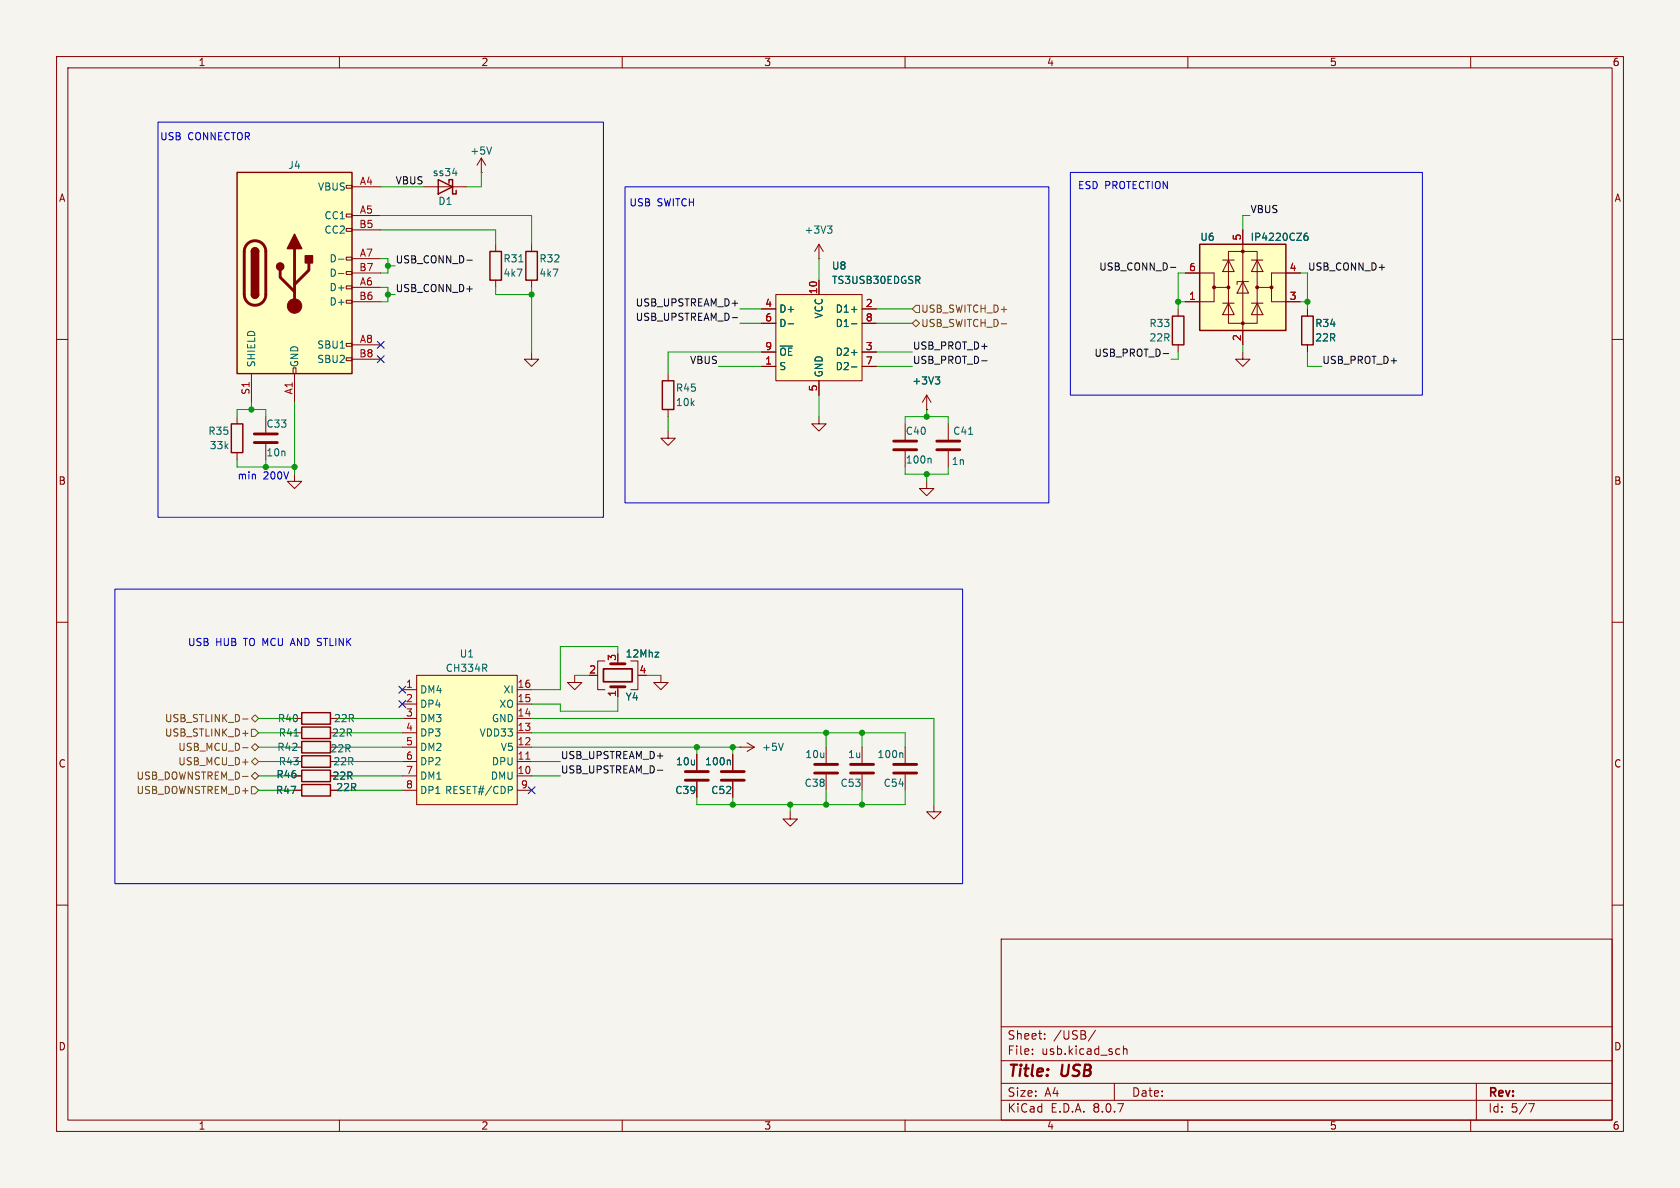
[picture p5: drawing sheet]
<svg xmlns="http://www.w3.org/2000/svg" width="297mm" height="210mm" viewBox="0 0 297 210" stroke-linecap="round" stroke-linejoin="round" font-family="sans-serif">
<path d="M0 0h297v210h-297z" fill="#f5f4ef" stroke="#f5f4ef" stroke-width=".18"/>
<g fill="none" stroke="#840000" stroke-width=".18">
<path d="M10 10h277v190h-277zM12 12h273v186h-273zM60 10v2M110 10v2M160 10v2M210 10v2M260 10v2M10 60h2M285 60h2M10 110h2M285 110h2M10 160h2"/>
<path d="M177 166h108v32h-108zM285 160h2M60 198v2M110 198v2M160 198v2M177 194.5h108M177 191.5h108M177 187.5h108M177 181.5h108M182.5 186.3v.1M182.5 185.5v.1M184.7 183.6v.1"/>
<path d="M184.7 182.8v.1M193.7 182.1l-1.3 2M197 191.5v3M197.8 185.4l.2 .1M198 186.3l-.2 .1M198.6 184.9v1.5M198.6 185.5l.2-.1 .4 .1v.9M210 198v2M260 198v2M261 191.5v6.5M270.2 195.1h1l-.6 1.5"/>
</g>
<path d="M212.1 43.2h15.2v15.2h-15.2z" fill="#ffffc2"/>
<path d="M207.3 55.9h2v5.1h-2zM212.1 43.2h15.2v15.2h-15.2zM230.1 55.9h2.1v5.1h-2.1zM117.1 67.3h2v5.1h-2zM53.3 136.1h5.1v2.1h-5.1zM53.3 128.5h5.1v2.1h-5.1zM53.3 131.1h5.1v2h-5.1zM53.3 138.7h5.1v2h-5.1zM53.3 126h5.1v2h-5.1zM53.3 133.6h5.1v2h-5.1z" fill="none" stroke="#840000" stroke-width=".25"/>
<g fill="#840000" stroke="#840000" stroke-width=".18">
<circle cx="214.6" cy="50.8" r=".25"/>
<circle cx="217.2" cy="50.8" r=".25"/>
<circle cx="219.7" cy="57.1" r=".25"/>
<circle cx="219.7" cy="44.4" r=".25"/>
<circle cx="222.2" cy="50.8" r=".25"/>
<circle cx="224.8" cy="50.8" r=".25"/>
</g>
<g fill="none" stroke="#840000" stroke-width=".18">
<path d="M144.8 45.7h.1M144.8 43.2l-.8 1.3M144.8 43.2v2.5M144.8 43.2l.7 1.3M208.3 54.6v1.3M209.5 48.3h5.1v2.5h2.6M214.6 50.8v2.5h-5.1M216.2 53.6h2M216.2 46h2M217.2 44.5h5v12.7h-5zM217.2 53.6l1 2h-2zM217.2 46l1 2h-2z"/>
<path d="M219.7 49.8l1 2h-2zM219.7 40.6v20.4M220.7 49.8h-2v.5M221.2 53.6h2.1M221.2 46h2.1M222.2 53.6l1.1 2h-2.1zM222.2 46l1.1 2h-2.1zM224.8 50.8v2.5h5.1M229.9 48.3h-5.1v2.5h-2.6M231.1 54.6v1.3M118.1 76.2v1.3h1.3l-1.3 1.2-1.3-1.2h1.3M118.1 66v1.3"/>
<path d="M118.1 72.4v1.3M144.8 73.7v1.2h1.2l-1.2 1.3-1.3-1.3h1.3M208.3 61v1.2M219.7 62.2v1.3h1.3l-1.3 1.3-1.3-1.3h1.3M231.1 61v1.2M116.8 119.4v1.3h1.3l-1.3 1.2-1.2-1.2h1.2M52.1 132.1h1.2M52.1 137.2h1.2M52.1 129.5h1.2M52.1 139.7h1.2M52.1 127h1.2M52.1 134.6h1.2"/>
<path d="M58.4 139.7h1.3M130.8 132.1h.1M130.8 132.1h2.5M132.1 131.3l1.2 .8M133.3 132.1l-1.2 .7"/>
</g>
<path d="M146.3 39.9h.8l-.4 .5M146.8 40.4l.3 .3v.3l-.3 .2M231.1 41.2l-.3 .1a.86 .86 0 0 0 0 1.2l.4-.1 .1-.5-.3-.2-.4 .1-.1 .1M52 130.1h.7M138.5 131.4l-.4 1.3" fill="none" stroke="#006464" stroke-width=".18"/>
<path d="M137.2 52.1h15.2v15.2h-15.2z" fill="#ffffc2"/>
<g fill="none" stroke="#840000" stroke-width=".18">
<path d="M94 43.2v1.3M94 49.5v1.3M134.6 54.6h2.6M134.6 57.2h2.6M137.2 52.1h15.2v15.2h-15.2zM144.8 49.5v2.6M152.4 54.6h2.5M152.4 57.2h2.5M94 62.2v1.3h1.2l-1.2 1.3-1.3-1.3h1.3M134.6 64.8h2.6M134.6 62.2h2.6M144.8 67.3v2.6"/>
<path d="M152.4 64.8h2.5M152.4 62.2h2.5M160 74.9v2.8M160 79.8v2.8M163.8 72.4h.1M163.8 69.9l-.7 1.2M163.8 69.9v2.5M163.8 69.9l.8 1.2M167.6 74.9v2.8M167.6 79.8v2.8M139.7 143.5v1.3h1.3l-1.3 1.3-1.3-1.3h1.3"/>
</g>
<path d="M139.3 57.2h1M150.5 54.7h1M150.5 57.2h1M150.5 62.3h1M150.5 64.9h1M165.3 66.6h.8l-.4 .5M165.9 67.1l.2 .2v.3l-.2 .3M171.2 76.8h.8M164.4 81l.2 .2v.7" fill="none" stroke="#006464" stroke-width=".18"/>
<path d="M158 79.5h4.1M158 78h4.1M165.6 79.5h4.1M165.6 78h4.1" fill="none" stroke="#840000" stroke-width=".51"/>
<path d="M93 44.5h2v5h-2z" fill="none" stroke="#840000" stroke-width=".25"/>
<path d="M41.9 30.5h20.3v35.5h-20.3z" fill="#ffffc2"/>
<g fill="none" stroke="#840000" stroke-width=".18">
<path d="M61.2 37.8h1v.6h-1zM61.2 32.8h1v.5h-1zM62.2 33h5.1M62.2 38.1h5.1M74.9 33h7.6M85.1 30.5h.1M85.1 27.9l.8 1.3M85.1 27.9v2.6M85.1 27.9l-.8 1.3M61.2 53.1h1v.5h-1zM61.2 50.5h1v.6h-1zM61.2 48h1v.5h-1z"/>
<path d="M61.2 45.5h1v.5h-1zM61.2 40.4h1v.5h-1zM62.2 50.8h5.1M62.2 45.7h5.1M62.2 40.6h5.1M62.2 53.3h5.1M62.2 48.3h5.1M87.6 43.2v1.3M87.6 49.5v1.3M41.9 73.7v1.2M44.4 66v5.1M47 73.7v2.8"/>
<path d="M47 78.5v2.8M51.8 65h.5v1h-.5zM52.1 66v5.1M61.2 63.2h1v.6h-1zM61.2 60.7h1v.5h-1zM62.2 61h5.1M62.2 63.5h5.1M41.9 80v1.3M52.1 83.8v1.3h1.2l-1.2 1.3-1.3-1.3h1.3M163.8 85.1v1.3h1.3l-1.3 1.2-1.2-1.2h1.2"/>
</g>
<path d="M41.9 30.5h20.3v35.5h-20.3zM77.5 31.8l2.5 1.2-2.5 1.3zM79.4 32.4v-.6h.6v2.5h.6v-.6M44.4 52.1a.64 .64 0 0 0 .7 .6 .64 .64 0 0 0 .6-.6M44.4 44.5a.64 .64 0 0 1 .7-.7 .64 .64 0 0 1 .6 .7M86.6 44.5h2v5h-2zM40.9 74.9h2v5.1h-2z" fill="none" stroke="#840000" stroke-width=".25"/>
<path d="M43.7 43.1a1.9 1.9 0 0 1 2.1-.4 1.9 1.9 0 0 1 1.2 1.8v7.6a1.91 1.91 0 0 1-1.9 1.9 1.91 1.91 0 0 1-1.9-1.9v-7.8l.2-.6zM49.5 47.8v1.2l2.6 2.6M52.1 43.9v10.2M54.6 46.5v1.3l-2.5 2.5M45 78.2h4M45 76.7h4" fill="none" stroke="#840000" stroke-width=".51"/>
<g fill="#840000" stroke="#840000" stroke-width=".25">
<path d="M44.4 52.1h1.3a.64 .64 0 0 1-.6 .6 .64 .64 0 0 1-.7-.6z"/>
<path d="M44.4 44.5h1.3v7.6h-1.3z"/>
<path d="M44.6 44a.64 .64 0 0 1 .7-.1 .64 .64 0 0 1 .4 .6h-1.3z"/>
<path d="M52.1 41.4l1.2 2.5h-2.5z"/>
<path d="M54 45.2h1.2v1.3h-1.2z"/>
<circle cx="49.5" cy="47.1" r=".63"/>
</g>
<circle cx="52.1" cy="54.1" r="1.27" fill="#840000" stroke="#840000" stroke-width=".18"/>
<path d="M80 30.6h.8M86.9 26l-.4 1.2M59.8 45.8h1M59.8 48.4h1M91.7 46.3h.8" fill="none" stroke="#006464" stroke-width=".18"/>
<path d="M73.7 119.4h17.7v22.8h-17.7z" fill="#ffffc2"/>
<g fill="none" stroke="#840000" stroke-width=".18">
<path d="M134.6 54.6h2.6M134.6 57.2h2.6M144.8 49.5v2.6M152.4 54.6h2.5M152.4 57.2h2.5M209.5 53.3h2.6M209.5 48.3h2.6M219.7 40.6v2.6M219.7 58.4v2.6M227.3 53.3h2.6M227.3 48.3h2.6M231.1 54.6v1.3"/>
<path d="M134.6 64.8h2.6M134.6 62.2h2.6M144.8 67.3v2.6M152.4 64.8h2.5M152.4 62.2h2.5M163.8 72.4h.1M231.1 61v1.2M73.7 119.4h17.7v22.8h-17.7zM101.6 119.4v1.3h1.3l-1.3 1.2-1.3-1.2h1.3M105.4 119.4h.3M106.9 116.8h-1.2v5.1h1.2M111.5 116.8h1.3v5.1h-1.3"/>
<path d="M52.1 137.2h1.2M52.1 139.7h1.2M58.4 139.7h1.3M71.1 121.9h2.6M71.1 137.2h2.6M71.1 134.6h2.6M71.1 132.1h2.6M71.1 129.5h2.6M71.1 127h2.6M71.1 124.5h2.6M71.1 139.7h2.6M91.4 121.9h2.6"/>
<path d="M91.4 137.2h2.6M91.4 134.6h2.6M91.4 132.1h2.6M91.4 129.5h2.6M91.4 127h2.6M91.4 124.5h2.6M91.4 139.7h2.6M109.2 121.4v1.8M123.2 133.4v2.7M123.2 138.2v2.8M129.5 133.4v2.7M129.5 138.2v2.8"/>
<path d="M146 132.1v2.8M146 136.9v2.8M152.4 132.1v2.8M152.4 136.9v2.8M160 132.1v2.8M160 136.9v2.8M165.1 142.2v1.3h1.3l-1.3 1.3-1.3-1.3h1.3"/>
</g>
<path d="M93 134.2h.7" fill="none" stroke="#a90000" stroke-width=".18"/>
<g fill="none" stroke="#006464" stroke-width=".18">
<path d="M139.3 57.2h1M150.5 54.7h1M150.5 57.2h1M231.1 41.2l-.3 .1a.86 .86 0 0 0 0 1.2l.4-.1 .1-.5-.3-.2-.4 .1-.1 .1M150.5 62.3h1M150.5 64.9h1M165.3 66.6h.8l-.4 .5M165.9 67.1l.2 .2v.3l-.2 .3M85.6 118.1l.5 .6M86 117.5v.5M115.8 115.3h.7l-.7 .8h.7M89.9 139h.4l.3 .3-.1 .3-.6 .1"/>
<path d="M128.9 134.4l.2 .1v.7M159.4 133.1l.2 .2v.6"/>
</g>
<path d="M107.9 117.3h2.6M107.9 121.4h2.6M121.2 136.4h4M121.2 137.9h4M127.5 136.4h4.1M127.5 137.9h4.1M144 135.1h4.1M144 136.7h4.1M150.4 135.1h4M150.4 136.7h4M158 135.1h4.1M158 136.7h4.1" fill="none" stroke="#840000" stroke-width=".51"/>
<path d="M106.7 118.2h5.1v2.3h-5.1z" fill="none" stroke="#840000" stroke-width=".3"/>
<g fill="none" stroke="#725600" stroke-width=".18">
<path d="M161.3 57.2l.6-.7 .7 .7-.7 .6zM161.9 54h.7v1.2h-.7l-.6-.6zM177 57.2h1M42.9 137.3h1M42.9 129.6h1M42.9 127.1h1M42.9 132.2h1M44.4 137.2l.7-.7 .6 .7-.6 .6zM44.4 128.9h.7l.6 .6-.6 .7h-.7zM44.4 127l.7-.6 .6 .6-.6 .6zM44.4 139.1h.7l.6 .6-.6 .6h-.7zM44.4 134.6l.7-.6 .6 .6-.6 .7z"/>
<path d="M45.1 131.4l.6 .7-.6 .6-.7-.6z"/>
</g>
<path d="M82.5 46h1M129.4 56.2h1M206.9 47.3h1M173.5 63.8h1M205.6 62.5h1M116.2 136.2h1" fill="none" stroke="#0f0f0f" stroke-width=".18"/>
<path d="M27.9 21.6h78.8v69.8h-78.8zM110.5 33h74.9v55.9h-74.9zM189.2 30.5h62.3v39.4h-62.3zM20.3 104.1h149.9v52.1h-149.9z" fill="none" stroke="#0000c2" stroke-width=".18"/>
<g fill="none" stroke="#009600" stroke-width=".18">
<path d="M67.3 38.1h26.7v5.1M67.3 33h7.6M85.1 30.5v2.5h-2.6M221 38.1h-1.3v2.5M67.3 40.6h20.3v2.6M67.3 45.7h1.3v2.6h-1.3M67.3 50.8h1.3v2.5h-1.3M68.6 52.1h1.2M68.6 47h1.2M87.6 50.8v1.3h6.4M94 50.8v11.4M130.8 57.2h3.8"/>
<path d="M130.8 54.6h3.8M144.8 45.7v3.8M154.9 57.2h6.4M154.9 54.6h6.4M208.3 53.3h1.2M209.5 48.3h-1.2v6.3M229.9 53.3h1.2M229.9 48.3h1.2v6.3M41.9 73.7v-1.3h5.1v1.3M44.4 71.1v1.3M52.1 71.1v12.7M118.1 73.7v2.5"/>
<path d="M127 64.8h7.6M134.6 62.2h-16.5v3.8M144.8 69.9v3.8M154.9 62.2h6.4M154.9 64.8h6.4M160 74.9v-1.2h7.6v1.2M163.8 72.4v1.3M208.3 62.2v1.3h-1.3M219.7 61v1.2M231.1 62.2v2.6h2.6M41.9 81.3v1.3h10.2M47 81.3v1.3"/>
<path d="M160 82.6v1.2h7.6v-1.2M163.8 83.8v1.3M101.6 119.4h2.5M109.2 115.6v-1.3h-10.1v7.6h-5.1M114.3 119.4h2.5M45.7 134.6h6.4M45.7 129.5h6.4M45.7 137.2h6.4M45.7 127h6.4M45.7 132.1h6.4M45.7 139.7h6.4M59.7 134.6h11.4"/>
<path d="M59.7 129.5h11.4M59.7 137.2h11.4M59.7 127h11.4M59.7 132.1h11.4M59.7 139.7h11.4M94 134.6h5.1M94 129.5h66v2.6M94 127h71.1v15.2M94 137.2h5.1M94 132.1h36.8M109.2 123.2v2.5h-10.1v-1.2h-5.1M123.2 132.1v1.3"/>
<path d="M129.5 132.1v1.3M146 129.5v2.6M146 139.7v2.5M152.4 129.5v2.6M152.4 139.7v2.5M160 139.7v2.5h-36.8v-1.2M129.5 141v1.2M139.7 142.2v1.3"/>
</g>
<path d="M66.7 62.9l1.2 1.2M66.7 60.4l1.2 1.2M67.9 62.9l-1.2 1.2M67.9 60.4l-1.2 1.2M70.5 123.9l1.2 1.2M70.5 121.3l1.2 1.2M71.7 123.9l-1.2 1.2M71.7 121.3l-1.2 1.2M93.4 139.1l1.2 1.2M94.6 139.1l-1.2 1.2" fill="none" stroke="#000084" stroke-width=".18"/>
<g fill="#009600" stroke="#009600" stroke-width=".18">
<circle cx="146" cy="142.2" r=".46"/>
<circle cx="139.7" cy="142.2" r=".46"/>
<circle cx="146" cy="129.5" r=".46"/>
<circle cx="152.4" cy="129.5" r=".46"/>
<circle cx="152.4" cy="142.2" r=".46"/>
<circle cx="129.5" cy="132.1" r=".46"/>
<circle cx="123.2" cy="132.1" r=".46"/>
<circle cx="68.6" cy="52.1" r=".46"/>
<circle cx="44.4" cy="72.4" r=".46"/>
<circle cx="52.1" cy="82.6" r=".46"/>
<circle cx="47" cy="82.6" r=".46"/>
<circle cx="68.6" cy="47" r=".46"/>
<circle cx="163.8" cy="83.8" r=".46"/>
<circle cx="208.3" cy="53.3" r=".46"/>
<circle cx="163.8" cy="73.7" r=".46"/>
<circle cx="231.1" cy="53.3" r=".46"/>
<circle cx="129.5" cy="142.2" r=".46"/>
<circle cx="94" cy="52.1" r=".46"/>
</g>
<g font-size="2.8" fill="#840000">
<text x="178" y="190.9">Title:</text>
<text x="187.7" y="190.9">USB</text>
</g>
<g font-size="2.1" fill="#840000">
<text x="178" y="184">Sheet:</text>
<text x="186.2" y="184">/USB/</text>
<text x="178" y="186.7">File:</text>
<text x="184.1" y="186.7">usb.kicad_sch</text>
<text x="178" y="196.9">KiCad</text>
<text x="178" y="194.1">Size:</text>
<text x="184.7" y="194.1">A4</text>
<text x="185.7" y="196.9">E.D.A.</text>
<text x="193.3" y="196.9">8.0.7</text>
<text x="200" y="194.1">Date:</text>
<text x="263" y="194.3">Rev:</text>
<text x="263" y="196.9">Id:</text>
<text x="267.1" y="196.9">5/7</text>
</g>
<g font-size="1.8" fill="#840000">
<text x="35" y="11.9">1</text>
<text x="85" y="11.9">2</text>
<text x="135" y="11.9">3</text>
<text x="185" y="11.9">4</text>
<text x="235" y="11.9">5</text>
<text x="285" y="11.9">6</text>
<text x="10.3" y="35.9">A</text>
<text x="285.3" y="35.9">A</text>
<text x="10.3" y="85.9">B</text>
<text x="285.3" y="85.9">B</text>
<text x="10.3" y="135.9">C</text>
<text x="285.3" y="135.9">C</text>
<text x="58.7" y="138">22R</text>
<text x="10.3" y="185.9">D</text>
<text x="285.3" y="185.9">D</text>
<text x="35" y="199.9">1</text>
<text x="85" y="199.9">2</text>
<text x="135" y="199.9">3</text>
<text x="185" y="199.9">4</text>
<text x="235" y="199.9">5</text>
<text x="285" y="199.9">6</text>
</g>
<g font-size="1.8" fill="#0000c2">
<text x="28.2" y="25">USB</text>
<text x="33.2" y="25">CONNECTOR</text>
<text x="190.5" y="33.6">ESD PROTECTION</text>
<text x="111.2" y="36.7">USB</text>
<text x="116.2" y="36.7">SWITCH</text>
<text x="41.9" y="84.8">min</text>
<text x="46.5" y="84.8">200V</text>
<text x="33.1" y="114.4">USB</text>
<text x="38.1" y="114.4">HUB</text>
<text x="43.2" y="114.4">TO MCU AND STLINK</text>
</g>
<g font-size="1.8" fill="#006464">
<text x="83.1" y="27.5">+5V</text>
<text x="50.9" y="30.1">J4</text>
<text x="56.1" y="33.9">VBUS</text>
<text x="76.4" y="31.3">ss34</text>
<text x="57.3" y="39">CC1</text>
<text x="57.3" y="41.5">CC2</text>
<text x="77.4" y="36.4">D1</text>
<text x="142.1" y="41.5">+3V3</text>
<text x="58.2" y="46.6">D-</text>
<text x="88.9" y="46.6">R31</text>
<text x="95.3" y="46.6">R32</text>
<text x="147" y="47.9">U8</text>
<text x="212.1" y="42.8">U6</text>
<text x="221" y="42.8">IP4220CZ6</text>
<text x="58.2" y="51.7">D+</text>
<text x="58.2" y="49.1">D-</text>
<text x="88.9" y="49.1">4k7</text>
<text x="95.3" y="49.1">4k7</text>
<text x="147" y="50.4">TS3USB30EDGSR</text>
<text x="58.2" y="54.2">D+</text>
<text x="137.7" y="55.5">D+</text>
<text x="137.7" y="58">D-</text>
<text x="145.6" y="56.4" transform="rotate(-90 145.6 56.4)">VCC</text>
<text x="147.6" y="55.5">D1+</text>
<text x="147.6" y="58">D1-</text>
<text x="203.1" y="58">R33</text>
<text x="232.4" y="58">R34</text>
<text x="45.3" y="65" transform="rotate(-90 45.3 65)">SHIELD</text>
<text x="52.9" y="65" transform="rotate(-90 52.9 65)">GND</text>
<text x="56" y="61.8">SBU1</text>
<text x="56" y="64.4">SBU2</text>
<text x="137.7" y="65.6">S</text>
<text x="137.7" y="63.1">~{OE}</text>
<text x="147.6" y="63.1">D2+</text>
<text x="147.6" y="65.6">D2-</text>
<text x="203.1" y="60.6">22R</text>
<text x="232.4" y="60.6">22R</text>
<text x="119.4" y="72">10k</text>
<text x="119.4" y="69.4">R45</text>
<text x="145.6" y="66.8" transform="rotate(-90 145.6 66.8)">GND</text>
<text x="161.2" y="68.2">+3V3</text>
<text x="36.7" y="77.1">R35</text>
<text x="47" y="75.8">C33</text>
<text x="160" y="77.1">C40</text>
<text x="168.4" y="77.1">C41</text>
<text x="37" y="79.6">33k</text>
<text x="47" y="80.9">10n</text>
<text x="160" y="82.1">100n</text>
<text x="168.2" y="82.4">1n</text>
<text x="78.7" y="119">CH334R</text>
<text x="81.2" y="116.4">U1</text>
<text x="110.5" y="116.4">12Mhz</text>
<text x="74.2" y="122.8">DM4</text>
<text x="74.2" y="125.3">DP4</text>
<text x="88.2" y="125.3">XO</text>
<text x="88.9" y="122.8">XI</text>
<text x="110.5" y="124.1">Y4</text>
<text x="49" y="127.9">R40</text>
<text x="49.2" y="130.4">R41</text>
<text x="58.6" y="130.4">22R</text>
<text x="58.9" y="127.9">22R</text>
<text x="74.2" y="127.9">DM3</text>
<text x="74.2" y="130.4">DP3</text>
<text x="84.7" y="130.4">VDD33</text>
<text x="86.9" y="127.9">GND</text>
<text x="48.8" y="137.8">R46</text>
<text x="48.9" y="132.9">R42</text>
<text x="49.2" y="135.5">R43</text>
<text x="58.3" y="133.2">22R</text>
<text x="58.8" y="135.5">22R</text>
<text x="74.2" y="132.9">DM2</text>
<text x="74.2" y="135.5">DP2</text>
<text x="86.9" y="135.5">DPU</text>
<text x="88.4" y="132.9">V5</text>
<text x="119.4" y="135.5">10u</text>
<text x="124.5" y="135.5">100n</text>
<text x="134.6" y="132.9">+5V</text>
<text x="142.3" y="134.2">10u</text>
<text x="149.8" y="134.2">1u</text>
<text x="155" y="134.2">100n</text>
<text x="48.7" y="140.6">R47</text>
<text x="59.3" y="140.1">22R</text>
<text x="74.2" y="138">DM1</text>
<text x="74.2" y="140.6">DP1 RESET#/CDP</text>
<text x="86.7" y="138">DMU</text>
<text x="119.3" y="140.6">C39</text>
<text x="125.6" y="140.6">C52</text>
<text x="142.1" y="139.3">C38</text>
<text x="148.5" y="139.3">C53</text>
<text x="156.1" y="139.3">C54</text>
</g>
<g font-size="1.8" fill="#a90000">
<text x="63.5" y="32.8">A4</text>
<text x="63.4" y="40.4">B5</text>
<text x="63.5" y="37.8">A5</text>
<text x="63.5" y="45.5">A7</text>
<text x="219.5" y="42.6" transform="rotate(-90 219.5 42.6)">5</text>
<text x="63.4" y="53.1">B6</text>
<text x="63.4" y="48">B7</text>
<text x="63.5" y="50.5">A6</text>
<text x="144.5" y="52.1" transform="rotate(-90 144.5 52.1)">10</text>
<text x="210.1" y="53.1">1</text>
<text x="210.1" y="48">6</text>
<text x="227.9" y="53.1">3</text>
<text x="227.9" y="48">4</text>
<text x="135.2" y="54.4">4</text>
<text x="135.2" y="56.9">6</text>
<text x="153" y="54.4">2</text>
<text x="153" y="56.9">8</text>
<text x="63.4" y="63.2">B8</text>
<text x="63.5" y="60.7">A8</text>
<text x="135.2" y="64.5">1</text>
<text x="135.2" y="62">9</text>
<text x="153" y="62">3</text>
<text x="153" y="64.5">7</text>
<text x="219.5" y="60.4" transform="rotate(-90 219.5 60.4)">2</text>
<text x="44.2" y="69.9" transform="rotate(-90 44.2 69.9)">S1</text>
<text x="51.8" y="69.8" transform="rotate(-90 51.8 69.8)">A1</text>
<text x="144.5" y="69.3" transform="rotate(-90 144.5 69.3)">5</text>
<text x="104.1" y="119.1">2</text>
<text x="109" y="116.9" transform="rotate(-90 109 116.9)">3</text>
<text x="113" y="119.1">4</text>
<text x="71.7" y="121.7">1</text>
<text x="71.7" y="124.2">2</text>
<text x="91.4" y="124.2">15</text>
<text x="91.4" y="121.7">16</text>
<text x="109" y="123.3" transform="rotate(-90 109 123.3)">1</text>
<text x="71.7" y="126.7">3</text>
<text x="71.7" y="129.3">4</text>
<text x="71.7" y="131.8">5</text>
<text x="91.4" y="131.8">12</text>
<text x="91.4" y="129.3">13</text>
<text x="91.4" y="126.7">14</text>
<text x="71.7" y="134.4">6</text>
<text x="71.7" y="136.9">7</text>
<text x="91.4" y="136.9">10</text>
<text x="91.4" y="134.4">11</text>
<text x="71.7" y="139.4">8</text>
<text x="92" y="139.4">9</text>
</g>
<g font-size="1.8" fill="#0f0f0f">
<text x="69.8" y="32.7">VBUS</text>
<text x="221" y="37.8">VBUS</text>
<text x="69.8" y="46.6">USB_CONN_D-</text>
<text x="194.2" y="47.9">USB_CONN_D-</text>
<text x="231.1" y="47.9">USB_CONN_D+</text>
<text x="69.8" y="51.7">USB_CONN_D+</text>
<text x="112.3" y="54.3">USB_UPSTREAM_D+</text>
<text x="112.3" y="56.8">USB_UPSTREAM_D-</text>
<text x="121.9" y="64.4">VBUS</text>
<text x="161.3" y="61.9">USB_PROT_D+</text>
<text x="161.3" y="64.4">USB_PROT_D-</text>
<text x="193.4" y="63.2">USB_PROT_D-</text>
<text x="233.7" y="64.4">USB_PROT_D+</text>
<text x="99.1" y="134.3">USB_UPSTREAM_D+</text>
<text x="99.1" y="136.8">USB_UPSTREAM_D-</text>
</g>
<g font-size="1.8" fill="#725600">
<text x="162.8" y="55.5">USB_SWITCH_D+</text>
<text x="162.8" y="58">USB_SWITCH_D-</text>
<text x="29.1" y="130.4">USB_STLINK_D+</text>
<text x="29.1" y="127.9">USB_STLINK_D-</text>
<text x="31.4" y="135.5">USB_MCU_D+</text>
<text x="31.4" y="132.9">USB_MCU_D-</text>
<text x="24" y="138">USB_DOWNSTREM_D-</text>
<text x="24" y="140.6">USB_DOWNSTREM_D+</text>
</g>
</svg>
